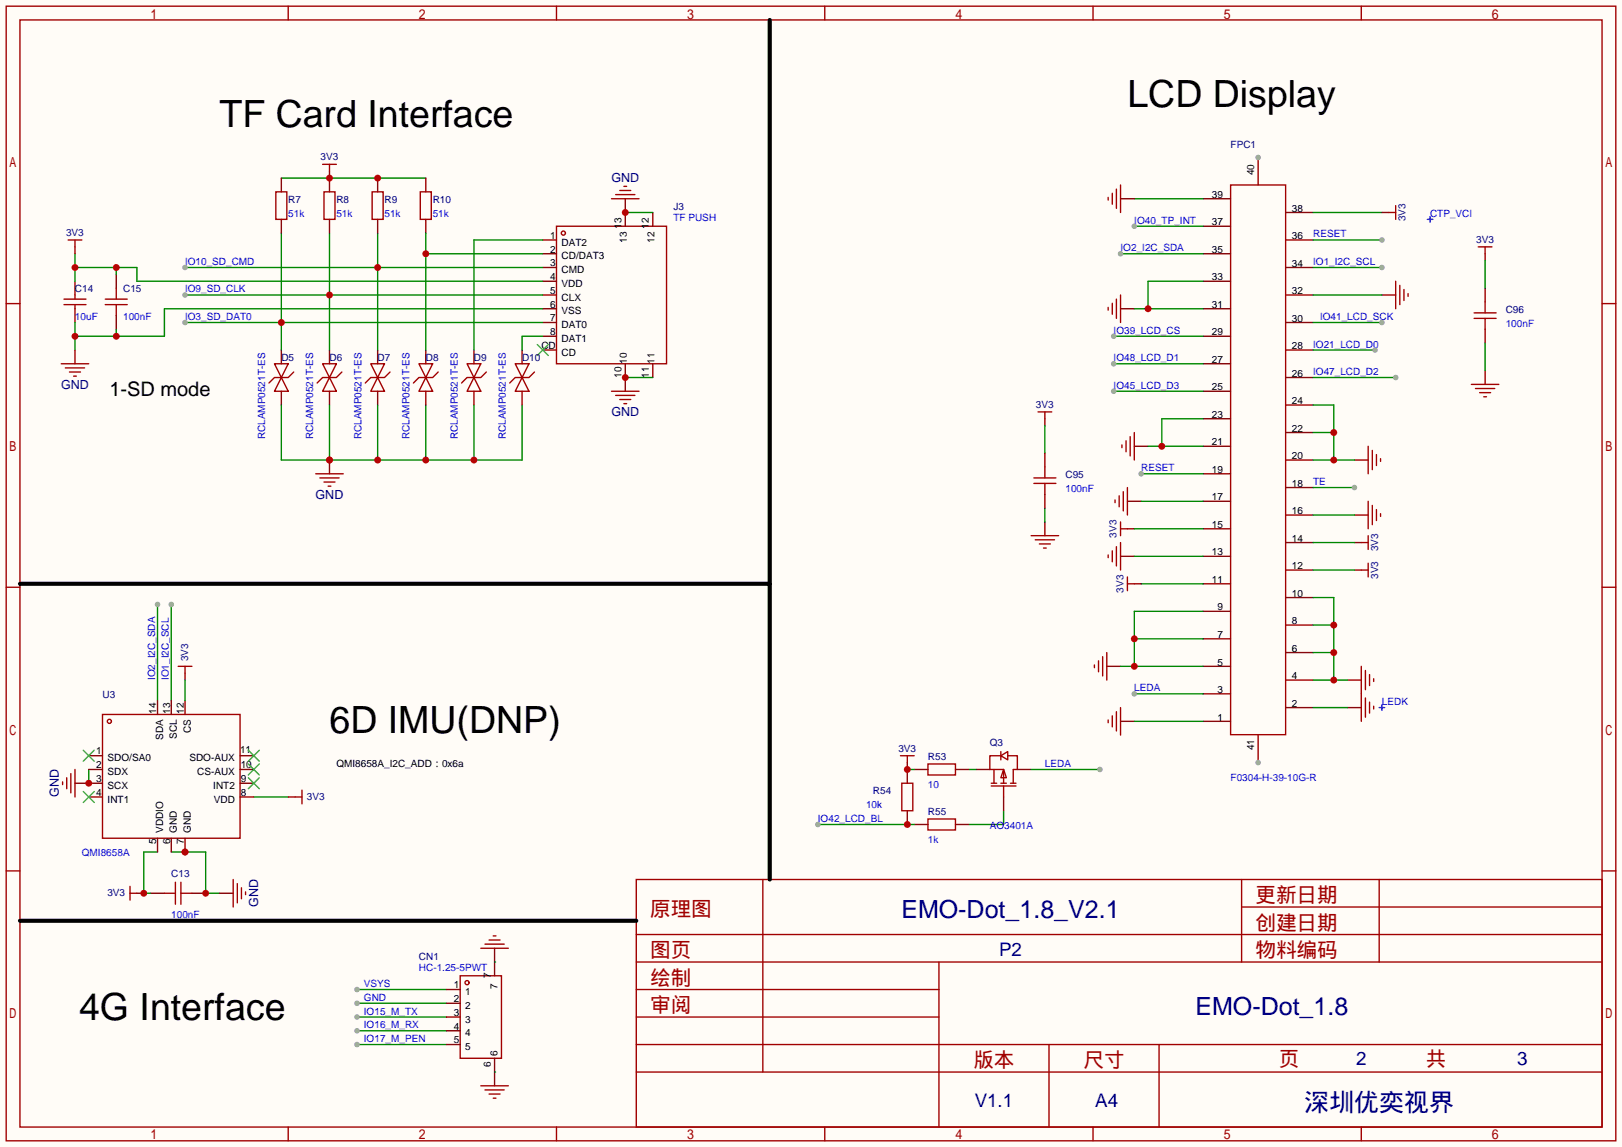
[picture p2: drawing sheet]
<svg xmlns="http://www.w3.org/2000/svg" width="299mm" height="212mm" viewBox="0 0 299 212" stroke-linecap="round" stroke-linejoin="round" font-family="sans-serif">
<path d="M0 0h299.5v211.8h-299.5z" fill="#fffcf7"/>
<g fill="none" stroke="#a10000" stroke-width=".25">
<path d="M1.1 1.1h297.2v209.6h-297.2zM3.7 3.7h292.1v204.5h-292.1zM53.2 1.1v2.6M102.7 1.1v2.6M152.3 1.1v2.6M201.8 1.1v2.6M251.3 1.1v2.6M1.1 56.1h2.6M295.8 56.1h2.5M1.1 108.5h2.6M295.8 108.5h2.5M1.1 160.8h2.6"/>
<path d="M30.4 165h2M32.4 162.9v4.1M33.4 165h2M33.4 162.9v4.1M117.5 162.4h178.3v45.8h-178.3zM117.5 177.7h178.3M117.5 172.6h178.3M140.8 162.4v35.6M173.4 177.7v30.5M229.2 162.4v15.3M229.2 167.5h66.6M254.6 162.4v15.3"/>
<path d="M295.8 160.8h2.5M117.5 182.8h55.9M117.5 198h178.3M117.5 192.9h178.3M117.5 187.8h55.9M193.7 192.9v15.3M214 192.9v15.3M53.2 208.2v2.5M102.7 208.2v2.5M152.3 208.2v2.5M201.8 208.2v2.5M251.3 208.2v2.5"/>
</g>
<path d="M27.8 165h2.6M35.4 165h2.6" fill="none" stroke="#870000" stroke-width=".25"/>
<path d="M29.1 157.4h-2.6v7.6h1.3M31.6 157.4h6.4v7.6h2.5M46.9 147.2h6.3" fill="none" stroke="#008700" stroke-width=".25"/>
<g fill="#c00">
<circle cx="38" cy="165" r=".63"/>
<circle cx="34.2" cy="157.4" r=".63"/>
</g>
<path d="M53.2 147.2h1.3M25.3 165h1.2" fill="none" stroke="#870000" stroke-width=".25"/>
<path d="M54.5 147.2h1.3M55.8 145.9v2.6" fill="none" stroke="#a10000" stroke-width=".25"/>
<circle cx="26.5" cy="165" r=".63" fill="#c00"/>
<path d="M24 163.7v2.5M24 165h1.3M43.1 162.4v5.1M43.8 163.2v3.6M44.6 164v2M45.3 164.7v.5" fill="none" stroke="#a10000" stroke-width=".25"/>
<path d="M40.5 165h2.6" fill="none" stroke="#870000" stroke-width=".25"/>
<path d="M29.1 111.6v17.8" fill="none" stroke="#008700" stroke-width=".25"/>
<circle cx="29.1" cy="111.6" r=".51" fill="#999"/>
<path d="M31.6 111.6v17.8" fill="none" stroke="#008700" stroke-width=".25"/>
<circle cx="31.6" cy="111.6" r=".51" fill="#999"/>
<path d="M16.4 139.6h2.5M34.2 124.3v1.3M13.8 144.7h5.1M16.4 142.1h2.5" fill="none" stroke="#870000" stroke-width=".25"/>
<g fill="none" stroke="#a10000" stroke-width=".25">
<path d="M18.9 132h25.4v22.8h-25.4zM32.9 123.1h2.5M34.2 123.1v1.2M11.6 144.4v.5M12.3 143.6v2.1M13.1 142.9v3.5M13.8 142.1v5.1"/>
<circle cx="20.2" cy="133.2" r=".38"/>
</g>
<path d="M16.4 142.1v2.6" fill="none" stroke="#008700" stroke-width=".25"/>
<path d="M15.4 138.6l2 2M17.4 138.6l-2 2" fill="none" stroke="#3c3" stroke-width=".25"/>
<circle cx="16.4" cy="144.7" r=".63" fill="#c00"/>
<path d="M16.4 147.2h2.5M29.1 154.8v2.6M31.6 154.8v2.6M34.2 154.8v2.6" fill="none" stroke="#870000" stroke-width=".25"/>
<path d="M15.4 146.2l2 2M17.4 146.2l-2 2" fill="none" stroke="#3c3" stroke-width=".25"/>
<circle cx="34.2" cy="157.4" r=".63" fill="#c00"/>
<g fill="none" stroke="#870000" stroke-width=".25">
<path d="M60.8 31.6v1.3M115.4 39.2v2.6M120.5 39.2v2.6M100.2 44.3h2.5M100.2 46.9h2.5M100.2 49.4h2.5M100.2 51.9h2.5M100.2 54.5h2.5M100.2 57h2.5M100.2 59.6h2.5M51.9 64.6v2.6M51.9 72.3v2.5"/>
<path d="M60.8 64.6v2.6M60.8 72.3v2.5M69.7 64.6v2.6M69.7 72.3v2.5M100.2 62.1h2.5M100.2 64.6h2.5M115.4 67.2v2.5M120.5 67.2v2.5M29.1 129.4v2.6M31.6 129.4v2.6M34.2 129.4v2.6M44.3 139.6h2.6"/>
<path d="M44.3 147.2h2.6M44.3 144.7h2.6M44.3 142.1h2.6"/>
</g>
<path d="M99.2 63.6l2 2.1M101.2 63.6l-2 2.1M45.8 138.6l2.1 2M47.9 138.6l-2.1 2M45.8 143.6l2.1 2.1M45.8 141.1l2.1 2M47.9 143.6l-2.1 2.1M47.9 141.1l-2.1 2" fill="none" stroke="#3c3" stroke-width=".25"/>
<path d="M51.9 32.9h26.7M51.9 74.8v10.2h44.5v-10.2M60.8 74.8v10.2M69.7 74.8v10.2M78.6 74.8v10.2M87.5 74.8v10.2M34.2 125.6v3.8" fill="none" stroke="#008700" stroke-width=".25"/>
<g fill="none" stroke="#a10000" stroke-width=".25">
<path d="M59.6 30.4h2.5M60.8 30.4v1.2M102.7 41.8h20.4v25.4h-20.4zM50.7 67.2h2.5l-1.3 2.5zM51.9 69.7l1.3 2.6h-2.5zM54.2 68.7l-1 1h-2.5l-1 1M59.6 67.2h2.5l-1.3 2.5zM60.8 69.7l1.3 2.6h-2.5zM63.1 68.7l-1 1h-2.5l-1.1 1M68.5 67.2h2.5l-1.3 2.5zM69.7 69.7l1.3 2.6h-2.5zM72 68.7l-1 1h-2.5l-1.1 1"/>
<circle cx="104" cy="43.1" r=".38"/>
</g>
<g fill="#c00">
<circle cx="60.8" cy="85" r=".63"/>
<circle cx="69.7" cy="85" r=".63"/>
<circle cx="78.6" cy="85" r=".63"/>
<circle cx="87.5" cy="85" r=".63"/>
</g>
<path d="M60.8 85v2.5" fill="none" stroke="#870000" stroke-width=".25"/>
<circle cx="60.8" cy="85" r=".63" fill="#c00"/>
<path d="M58.3 87.5h5.1M59.1 88.3h3.5M59.8 89h2M60.6 89.8h.5" fill="none" stroke="#a10000" stroke-width=".25"/>
<path d="M34.2 49.4h66M69.7 43.1v21.5" fill="none" stroke="#008700" stroke-width=".25"/>
<circle cx="69.7" cy="49.4" r=".63" fill="#c00"/>
<circle cx="34.2" cy="49.4" r=".51" fill="#999"/>
<path d="M34.2 54.5h66M60.8 43.1v21.5" fill="none" stroke="#008700" stroke-width=".25"/>
<circle cx="60.8" cy="54.5" r=".63" fill="#c00"/>
<circle cx="34.2" cy="54.5" r=".51" fill="#999"/>
<path d="M34.2 59.6h66M51.9 43.1v21.5" fill="none" stroke="#008700" stroke-width=".25"/>
<circle cx="51.9" cy="59.6" r=".63" fill="#c00"/>
<circle cx="34.2" cy="59.6" r=".51" fill="#999"/>
<path d="M115.4 39.2h5.1M115.4 69.7h5.1" fill="none" stroke="#008700" stroke-width=".25"/>
<path d="M115.4 36.7v2.5" fill="none" stroke="#870000" stroke-width=".25"/>
<circle cx="115.4" cy="39.2" r=".63" fill="#c00"/>
<path d="M112.9 36.7h5.1M113.7 35.9h3.5M114.4 35.2h2.1M115.2 34.4h.5" fill="none" stroke="#a10000" stroke-width=".25"/>
<path d="M115.4 69.7v2.6" fill="none" stroke="#870000" stroke-width=".25"/>
<circle cx="115.4" cy="69.7" r=".63" fill="#c00"/>
<path d="M11.8 56.3h4.1M11.8 55.2h4.1M13.8 54.5v.7M13.8 56.3v.7M19.4 56.3h4.1M19.4 55.2h4.1M21.5 53.2v2M21.5 56.3v2M112.9 72.3h5.1M113.7 73h3.5M114.4 73.8h2.1M115.2 74.5h.5" fill="none" stroke="#a10000" stroke-width=".25"/>
<path d="M13.8 51.9v2.6M13.8 57v2.6M21.5 50.7v2.5M21.5 58.3v2.5" fill="none" stroke="#870000" stroke-width=".25"/>
<path d="M13.8 49.4h11.5v2.5h74.9M13.8 46.9v5M21.5 49.4v1.3" fill="none" stroke="#008700" stroke-width=".25"/>
<g fill="#c00">
<circle cx="21.5" cy="49.4" r=".63"/>
<circle cx="13.8" cy="49.4" r=".63"/>
</g>
<path d="M13.8 59.6v5M100.2 57h-69.8v5.1h-16.6M21.5 60.8v1.3" fill="none" stroke="#008700" stroke-width=".25"/>
<g fill="#c00">
<circle cx="21.5" cy="62.1" r=".63"/>
<circle cx="13.8" cy="62.1" r=".63"/>
</g>
<path d="M51.9 32.9v2.5M60.8 32.9v2.5M13.8 45.6v1.3M51.9 40.5v2.6M13.8 64.6v2.6" fill="none" stroke="#870000" stroke-width=".25"/>
<path d="M50.9 35.4h2.1v5.1h-2.1zM12.6 44.3h2.5M13.8 44.3v1.3M11.3 67.2h5.1M12.1 67.9h3.5M12.8 68.7h2.1M13.6 69.5h.5" fill="none" stroke="#a10000" stroke-width=".25"/>
<circle cx="60.8" cy="32.9" r=".63" fill="#c00"/>
<path d="M69.7 32.9v2.5M60.8 40.5v2.6" fill="none" stroke="#870000" stroke-width=".25"/>
<path d="M59.8 35.4h2v5.1h-2z" fill="none" stroke="#a10000" stroke-width=".25"/>
<circle cx="69.7" cy="32.9" r=".63" fill="#c00"/>
<path d="M78.6 32.9v2.5M69.7 40.5v2.6M78.6 40.5v2.6M78.6 64.6v2.6M78.6 72.3v2.5M87.5 64.6v2.6M87.5 72.3v2.5M96.4 64.6v2.6M96.4 72.3v2.5" fill="none" stroke="#870000" stroke-width=".25"/>
<path d="M68.7 35.4h2v5.1h-2zM77.6 35.4h2v5.1h-2zM77.3 67.2h2.6l-1.3 2.5zM78.6 69.7l1.3 2.6h-2.6zM80.9 68.7l-1 1h-2.6l-1 1M86.2 67.2h2.6l-1.3 2.5zM87.5 69.7l1.3 2.6h-2.6zM89.8 68.7l-1 1h-2.6l-1 1M95.1 67.2h2.6l-1.3 2.5zM96.4 69.7l1.3 2.6h-2.6zM98.7 68.7l-1 1h-2.6l-1 1" fill="none" stroke="#a10000" stroke-width=".25"/>
<path d="M78.6 43.1v21.5M78.6 46.9h21.6" fill="none" stroke="#008700" stroke-width=".25"/>
<circle cx="78.6" cy="46.9" r=".63" fill="#c00"/>
<path d="M100.2 44.3h-12.7v20.3M100.2 62.1h-3.8v2.5M151 152.3h17.8M185.3 149.7v2.6h-6.4" fill="none" stroke="#008700" stroke-width=".25"/>
<path d="M167.5 142.1v2.6M167.5 149.7v2.6M168.8 142.1h2.5M168.8 152.3h2.5M176.4 142.1h2.5M176.4 152.3h2.5" fill="none" stroke="#870000" stroke-width=".25"/>
<path d="M166.5 144.7h2v5h-2zM171.3 141.1h5.1v2h-5.1zM171.3 151.3h5.1v2h-5.1z" fill="none" stroke="#a10000" stroke-width=".25"/>
<circle cx="167.5" cy="152.3" r=".63" fill="#c00"/>
<circle cx="151" cy="152.3" r=".51" fill="#999"/>
<g fill="none" stroke="#870000" stroke-width=".25">
<path d="M222.1 36.7h5.1M232.3 29.1v5.1M237.4 39.2h5M222.1 57h5.1M222.1 51.9h5.1M222.1 46.9h5.1M222.1 41.8h5.1M237.4 59.6h5M237.4 54.5h5M237.4 49.4h5M237.4 44.3h5M192.9 77.3v1.3"/>
<path d="M222.1 77.3h5.1M222.1 72.3h5.1M222.1 67.2h5.1M222.1 62.1h5.1M237.4 79.9h5M237.4 74.8h5M237.4 69.7h5M237.4 64.6h5M192.9 96.4v2.5M222.1 97.7h5.1M222.1 92.6h5.1M222.1 87.5h5.1"/>
<path d="M222.1 82.4h5.1M237.4 95.1h5M237.4 90h5M237.4 85h5M222.1 118h5.1M222.1 112.9h5.1M222.1 107.8h5.1M222.1 102.7h5.1M237.4 115.4h5M237.4 110.4h5M237.4 105.3h5M237.4 100.2h5"/>
<path d="M222.1 133.2h5.1M222.1 128.1h5.1M222.1 123.1h5.1M237.4 130.7h5M237.4 125.6h5M237.4 120.5h5M167.5 140.8v1.3"/>
</g>
<path d="M227.2 34.2h10.2v101.5h-10.2zM191.6 76.1h2.6M192.9 76.1v1.2M190.4 98.9h5.1M191.1 99.7h3.6M191.9 100.5h2M192.7 101.2h.5M166.2 139.6h2.6M167.5 139.6v1.2" fill="none" stroke="#a10000" stroke-width=".25"/>
<path d="M192.9 78.6v5.1M192.9 93.9v2.5" fill="none" stroke="#008700" stroke-width=".25"/>
<circle cx="232.3" cy="29.1" r=".51" fill="#999"/>
<path d="M232.3 135.8v5" fill="none" stroke="#870000" stroke-width=".25"/>
<circle cx="232.3" cy="140.8" r=".51" fill="#999"/>
<path d="M206.9 133.2h2.5M248.8 130.7h2.5" fill="none" stroke="#870000" stroke-width=".25"/>
<path d="M204.6 133v.5M205.4 132.2v2M206.1 131.4v3.6M206.9 130.7v5.1M251.3 128.1v5.1M252.1 128.9v3.6M252.9 129.7v2M253.6 130.4v.5" fill="none" stroke="#a10000" stroke-width=".25"/>
<path d="M209.4 133.2h12.7M209.4 128.1h12.7M242.4 130.7h6.4" fill="none" stroke="#008700" stroke-width=".25"/>
<path d="M254.6 130.7h1.1M255.1 130.2v1" fill="none" stroke="#00f" stroke-width=".25"/>
<circle cx="209.4" cy="128.1" r=".51" fill="#999"/>
<path d="M248.8 125.6h2.5" fill="none" stroke="#870000" stroke-width=".25"/>
<path d="M251.3 123.1v5M252.1 123.8v3.6M252.9 124.6v2M253.6 125.3v.6" fill="none" stroke="#a10000" stroke-width=".25"/>
<path d="M242.4 110.4h3.9v15.2M242.4 115.4h3.9M242.4 125.6h6.4M242.4 120.5h3.9" fill="none" stroke="#008700" stroke-width=".25"/>
<g fill="#c00">
<circle cx="246.3" cy="125.6" r=".63"/>
<circle cx="246.3" cy="120.5" r=".63"/>
<circle cx="246.3" cy="115.4" r=".63"/>
</g>
<path d="M204.3 123.1h2.6" fill="none" stroke="#870000" stroke-width=".25"/>
<path d="M202.1 122.8v.5M202.8 122v2.1M203.6 121.3v3.5M204.3 120.5v5.1" fill="none" stroke="#a10000" stroke-width=".25"/>
<path d="M209.4 118h12.7M222.1 112.9h-12.7v10.2M206.9 123.1h15.2" fill="none" stroke="#008700" stroke-width=".25"/>
<g fill="#c00">
<circle cx="209.4" cy="123.1" r=".63"/>
<circle cx="209.4" cy="118" r=".63"/>
</g>
<path d="M209.4 97.7h12.7M210.7 92.6h11.4M242.4 95.1h7.7M242.4 90h7.7M209.4 102.7h12.7M210.7 107.8h11.4M242.4 105.3h7.7M242.4 100.2h7.7" fill="none" stroke="#008700" stroke-width=".25"/>
<path d="M208.2 97.7h1.2M208.2 92.6h2.5M250.1 95.1h2.5M206.9 102.7h2.5M209.4 107.8h1.3M250.1 105.3h1.2M250.1 100.2h1.2" fill="none" stroke="#870000" stroke-width=".25"/>
<g fill="none" stroke="#a10000" stroke-width=".25">
<path d="M205.9 92.3v.5M206.6 91.6v2M206.9 96.4v2.5M206.9 97.7h1.3M207.4 90.8v3.6M208.2 90v5.1M252.6 92.6v5.1M252.6 98.9v2.6M253.4 93.3v3.6M254.1 94.1v2M254.9 94.9v.5M204.6 102.5v.5"/>
<path d="M205.4 101.7v2.1M206.1 101v3.5M206.9 100.2v5.1M208.2 106.6v2.5M208.2 107.8h1.2M251.3 105.3h1.3M251.3 100.2h1.3M252.6 104v2.6"/>
</g>
<circle cx="250.1" cy="90" r=".51" fill="#999"/>
<path d="M210.7 87.5h11.4" fill="none" stroke="#008700" stroke-width=".25"/>
<circle cx="210.7" cy="87.5" r=".51" fill="#999"/>
<path d="M250.1 85h2.5" fill="none" stroke="#870000" stroke-width=".25"/>
<path d="M252.6 82.4v5.1M253.4 83.2v3.5M254.1 83.9v2.1M254.9 84.7v.5" fill="none" stroke="#a10000" stroke-width=".25"/>
<path d="M242.4 74.8h3.9v10.2M242.4 79.9h3.9M242.4 85h7.7" fill="none" stroke="#008700" stroke-width=".25"/>
<g fill="#c00">
<circle cx="246.3" cy="85" r=".63"/>
<circle cx="246.3" cy="79.9" r=".63"/>
</g>
<path d="M209.4 82.4h2.6" fill="none" stroke="#870000" stroke-width=".25"/>
<path d="M209.4 79.9v5.1M207.1 82.2v.5M207.9 81.4v2M208.7 80.6v3.6" fill="none" stroke="#a10000" stroke-width=".25"/>
<path d="M222.1 77.3h-7.6v5.1M212 82.4h10.1" fill="none" stroke="#008700" stroke-width=".25"/>
<circle cx="214.5" cy="82.4" r=".63" fill="#c00"/>
<path d="M205.6 72.3h16.5" fill="none" stroke="#008700" stroke-width=".25"/>
<circle cx="205.6" cy="72.3" r=".51" fill="#999"/>
<path d="M242.4 69.7h15.3" fill="none" stroke="#008700" stroke-width=".25"/>
<circle cx="257.7" cy="69.7" r=".51" fill="#999"/>
<path d="M205.6 67.2h16.5" fill="none" stroke="#008700" stroke-width=".25"/>
<circle cx="205.6" cy="67.2" r=".51" fill="#999"/>
<path d="M242.4 59.6h12.7" fill="none" stroke="#008700" stroke-width=".25"/>
<circle cx="255.1" cy="59.6" r=".51" fill="#999"/>
<path d="M242.4 64.6h11.5" fill="none" stroke="#008700" stroke-width=".25"/>
<circle cx="253.9" cy="64.6" r=".51" fill="#999"/>
<path d="M205.6 62.1h16.5" fill="none" stroke="#008700" stroke-width=".25"/>
<circle cx="205.6" cy="62.1" r=".51" fill="#999"/>
<path d="M206.9 57h2.5M255.1 54.5h2.6" fill="none" stroke="#870000" stroke-width=".25"/>
<path d="M204.6 56.8v.5M205.4 56v2M206.1 55.2v3.6M206.9 54.5v5.1M257.7 51.9v5.1M258.4 52.7v3.6M259.2 53.5v2M260 54.2v.5" fill="none" stroke="#a10000" stroke-width=".25"/>
<path d="M209.4 57h12.7M222.1 51.9h-10.1v5.1M242.4 54.5h12.7" fill="none" stroke="#008700" stroke-width=".25"/>
<circle cx="212" cy="57" r=".63" fill="#c00"/>
<path d="M242.4 49.4h12.7" fill="none" stroke="#008700" stroke-width=".25"/>
<circle cx="255.1" cy="49.4" r=".51" fill="#999"/>
<path d="M242.4 44.3h12.7" fill="none" stroke="#008700" stroke-width=".25"/>
<circle cx="255.1" cy="44.3" r=".51" fill="#999"/>
<path d="M209.4 36.7h12.7M242.4 39.2h12.7M209.4 41.8h12.7" fill="none" stroke="#008700" stroke-width=".25"/>
<circle cx="209.4" cy="41.8" r=".51" fill="#999"/>
<path d="M206.9 46.9h15.2" fill="none" stroke="#008700" stroke-width=".25"/>
<circle cx="206.9" cy="46.9" r=".51" fill="#999"/>
<path d="M206.9 36.7h2.5M255.1 39.2h1.3M180.2 142.1h2.6M185.3 147.2v2.5M187.8 142.1h2.6" fill="none" stroke="#870000" stroke-width=".25"/>
<g fill="none" stroke="#a10000" stroke-width=".25">
<path d="M204.6 36.4v.6M205.4 35.7v2M206.1 34.9v3.6M206.9 34.2v5M256.4 39.2h1.3M257.7 38v2.5M184.8 139.6l1.3-.8v1.5zM184.8 139.6h-2v2.5h2.5v2.6M184.8 138.8v1.5M186.1 139.6h1.7v2.5h-.7v2.6M183 145.2h4.6M183 144.7h1"/>
<path d="M183.5 142.1v2.6M184.8 144.7h1M185.3 142.1l.5 1.5h-1zM185.3 145.2v2M186.6 144.7h1"/>
</g>
<path d="M263.5 40.5h1M264 40v1" fill="none" stroke="#00f" stroke-width=".25"/>
<path d="M167.5 142.1h1.3" fill="none" stroke="#008700" stroke-width=".25"/>
<circle cx="167.5" cy="142.1" r=".63" fill="#c00"/>
<path d="M178.9 142.1h1.3M190.4 142.1h12.7" fill="none" stroke="#008700" stroke-width=".25"/>
<circle cx="203.1" cy="142.1" r=".51" fill="#999"/>
<g fill="none" stroke="#a10000" stroke-width=".25">
<path d="M272.2 57.8h4M272.2 58.8h4M272.9 45.6h2.6M274.2 45.6v1.3M274.2 55.8v2M274.2 58.8v2M271.7 71h5M272.4 71.8h3.6M273.2 72.5h2M273.9 73.3h.5M190.9 88.3h4M190.9 89.3h4"/>
<path d="M192.9 86.2v2.1M192.9 89.3v2"/>
</g>
<path d="M274.2 46.9v1.2M274.2 53.2v2.6M274.2 60.8v2.6M274.2 68.5v2.5M192.9 83.7v2.5M192.9 91.3v2.6" fill="none" stroke="#870000" stroke-width=".25"/>
<path d="M274.2 48.1v5.1M274.2 63.4v5.1M65.9 182.8h16.5" fill="none" stroke="#008700" stroke-width=".25"/>
<path d="M142.1 3.7v158.7M3.7 107.8h138.4" fill="none" stroke="#000" stroke-width=".76"/>
<circle cx="65.9" cy="182.8" r=".51" fill="#999"/>
<path d="M65.9 185.3h16.5" fill="none" stroke="#008700" stroke-width=".25"/>
<circle cx="65.9" cy="185.3" r=".51" fill="#999"/>
<path d="M65.9 187.8h16.5" fill="none" stroke="#008700" stroke-width=".25"/>
<circle cx="65.9" cy="187.8" r=".51" fill="#999"/>
<path d="M65.9 190.4h16.5" fill="none" stroke="#008700" stroke-width=".25"/>
<circle cx="65.9" cy="190.4" r=".51" fill="#999"/>
<path d="M65.9 192.9h16.5" fill="none" stroke="#008700" stroke-width=".25"/>
<circle cx="65.9" cy="192.9" r=".51" fill="#999"/>
<g fill="none" stroke="#a10000" stroke-width=".25">
<path d="M88.8 175.1h5.1M89.5 174.4h3.6M90.3 173.6h2M91.1 172.8h.5M85 180.2h7.6v15.3h-7.6zM88.8 200.5h5.1M89.5 201.3h3.6M90.3 202.1h2M91.1 202.8h.5"/>
<circle cx="86.2" cy="181.5" r=".38"/>
</g>
<path d="M91.3 175.1v5.1M82.4 182.8h2.6M82.4 185.3h2.6M82.4 187.8h2.6M82.4 190.4h2.6M82.4 192.9h2.6M91.3 195.5v5" fill="none" stroke="#870000" stroke-width=".25"/>
<path d="M91.3 177.7h.1M91.3 198h.1" fill="none" stroke="#008700" stroke-width=".25"/>
<path d="M3.7 170.1h113.8" fill="none" stroke="#000" stroke-width=".76"/>
<g font-size="6.9">
<text x="40.5" y="23.5">TF Card Interface</text>
<text x="208.2" y="19.7">LCD Display</text>
<text x="60.8" y="135.3">6D IMU(DNP)</text>
<text x="14.6" y="188.4">4G Interface</text>
</g>
<g font-size="4.6" fill="#000080">
<text x="166.4" y="169.6">EMO-Dot_1.8_V2.1</text>
<text x="220.7" y="187.4">EMO-Dot_1.8</text>
<text x="240.8" y="205.2">深圳优奕视界</text>
</g>
<g font-size="3.8" fill="#a00000">
<text x="231.8" y="166.6">更新日期</text>
<text x="120" y="169.2">原理图</text>
<text x="231.8" y="171.7">创建日期</text>
<text x="120" y="176.8">图页</text>
<text x="231.8" y="176.8">物料编码</text>
<text x="120" y="181.9">绘制</text>
<text x="120" y="186.9">审阅</text>
<text x="179.7" y="197.1">版本</text>
<text x="200" y="197.1">尺寸</text>
<text x="236.1" y="196.8">页</text>
<text x="263.3" y="196.8">共</text>
</g>
<text font-size="3.7" x="20.2" y="73.1">1-SD mode</text>
<g font-size="3.5" fill="#000080">
<text x="184.4" y="176.6">P2</text>
<text x="250.4" y="196.6">2</text>
<text x="280.1" y="196.6">3</text>
<text x="180" y="204.5">V1.1</text>
<text x="202.2" y="204.5">A4</text>
</g>
<g font-size="2.3" fill="#000080">
<text x="112.9" y="33.7">GND</text>
<text x="11.3" y="71.8">GND</text>
<text x="112.9" y="76.9">GND</text>
<text x="58.3" y="92.1">GND</text>
<text x="10.8" y="147.2" transform="rotate(-90 10.8 147.2)">GND</text>
<text x="47.7" y="167.5" transform="rotate(-90 47.7 167.5)">GND</text>
</g>
<g font-size="1.8" fill="#000080">
<text x="59.2" y="29.6">3V3</text>
<text x="227.2" y="27.4">FPC1</text>
<text x="53.2" y="37.5">R7</text>
<text x="62.1" y="37.5">R8</text>
<text x="71" y="37.5">R9</text>
<text x="79.9" y="37.5">R10</text>
<text x="124.3" y="38.8">J3</text>
<text x="259.5" y="40.9" transform="rotate(-90 259.5 40.9)">3V3</text>
<text x="12.2" y="43.6">3V3</text>
<text x="272.5" y="44.9">3V3</text>
<text x="13.8" y="54">C14</text>
<text x="22.7" y="54">C15</text>
<text x="278" y="57.8">C96</text>
<text x="51.9" y="66.7">D5</text>
<text x="60.8" y="66.7">D6</text>
<text x="69.7" y="66.7">D7</text>
<text x="78.6" y="66.7">D8</text>
<text x="87.5" y="66.7">D9</text>
<text x="96.4" y="66.7">D10</text>
<text x="191.3" y="75.4">3V3</text>
<text x="196.7" y="88.3">C95</text>
<text x="206.2" y="99.3" transform="rotate(-90 206.2 99.3)">3V3</text>
<text x="254.4" y="101.8" transform="rotate(-90 254.4 101.8)">3V3</text>
<text x="254.4" y="106.9" transform="rotate(-90 254.4 106.9)">3V3</text>
<text x="207.4" y="109.5" transform="rotate(-90 207.4 109.5)">3V3</text>
<text x="34.7" y="122.2" transform="rotate(-90 34.7 122.2)">3V3</text>
<text x="18.9" y="129">U3</text>
<text x="182.8" y="137.8">Q3</text>
<text x="165.9" y="138.9">3V3</text>
<text x="171.3" y="140.4">R53</text>
<text x="56.6" y="147.7">3V3</text>
<text x="161.2" y="146.7">R54</text>
<text x="171.3" y="150.5">R55</text>
<text x="31.6" y="162">C13</text>
<text x="19.8" y="165.5">3V3</text>
<text x="77.3" y="177.2">CN1</text>
</g>
<g font-size="1.8">
<text x="231.6" y="32.4" transform="rotate(-90 231.6 32.4)">40</text>
<text x="223.8" y="41.6">37</text>
<text x="223.8" y="36.6">39</text>
<text x="238.5" y="39.1">38</text>
<text x="101.6" y="44.1">1</text>
<text x="101.6" y="46.6">2</text>
<text x="103.7" y="45.4">DAT2</text>
<text x="103.7" y="47.9">CD/DAT3</text>
<text x="114.7" y="42.3" transform="rotate(-90 114.7 42.3)">13</text>
<text x="115.7" y="44.8" transform="rotate(-90 115.7 44.8)">13</text>
<text x="119.8" y="42.3" transform="rotate(-90 119.8 42.3)">12</text>
<text x="120.8" y="44.8" transform="rotate(-90 120.8 44.8)">12</text>
<text x="223.8" y="46.7">35</text>
<text x="238.5" y="44.2">36</text>
<text x="101.6" y="49.2">3</text>
<text x="101.6" y="51.7">4</text>
<text x="103.7" y="50.4">CMD</text>
<text x="103.7" y="53">VDD</text>
<text x="223.8" y="51.8">33</text>
<text x="238.5" y="49.3">34</text>
<text x="101.6" y="54.3">5</text>
<text x="101.6" y="56.8">6</text>
<text x="101.6" y="59.3">7</text>
<text x="103.7" y="55.5">CLX</text>
<text x="103.7" y="58.1">VSS</text>
<text x="223.8" y="56.9">31</text>
<text x="238.5" y="59.4">30</text>
<text x="238.5" y="54.3">32</text>
<text x="99.9" y="64.4">CD</text>
<text x="101.6" y="61.9">8</text>
<text x="103.7" y="60.6">DAT0</text>
<text x="103.7" y="63.1">DAT1</text>
<text x="103.7" y="65.7">CD</text>
<text x="223.8" y="62">29</text>
<text x="238.5" y="64.5">28</text>
<text x="114.7" y="69.7" transform="rotate(-90 114.7 69.7)">10</text>
<text x="115.7" y="67.2" transform="rotate(-90 115.7 67.2)">10</text>
<text x="119.8" y="69.7" transform="rotate(-90 119.8 69.7)">11</text>
<text x="120.8" y="67.2" transform="rotate(-90 120.8 67.2)">11</text>
<text x="223.8" y="67">27</text>
<text x="238.5" y="69.6">26</text>
<text x="223.8" y="77.2">23</text>
<text x="223.8" y="72.1">25</text>
<text x="238.5" y="74.7">24</text>
<text x="223.8" y="82.3">21</text>
<text x="238.5" y="79.7">22</text>
<text x="223.8" y="87.4">19</text>
<text x="238.5" y="89.9">18</text>
<text x="238.5" y="84.8">20</text>
<text x="223.8" y="92.4">17</text>
<text x="238.5" y="95">16</text>
<text x="223.8" y="97.5">15</text>
<text x="238.5" y="100.1">14</text>
<text x="223.8" y="107.7">11</text>
<text x="223.8" y="102.6">13</text>
<text x="238.5" y="105.1">12</text>
<text x="224.8" y="112.8">9</text>
<text x="238.5" y="110.2">10</text>
<text x="224.8" y="117.8">7</text>
<text x="238.5" y="115.3">8</text>
<text x="224.8" y="122.9">5</text>
<text x="238.5" y="125.5">4</text>
<text x="238.5" y="120.4">6</text>
<text x="28.9" y="131.8" transform="rotate(-90 28.9 131.8)">14</text>
<text x="31.4" y="131.8" transform="rotate(-90 31.4 131.8)">13</text>
<text x="33.9" y="131.8" transform="rotate(-90 33.9 131.8)">12</text>
<text x="224.8" y="128">3</text>
<text x="238.5" y="130.5">2</text>
<text x="30.1" y="136.7" transform="rotate(-90 30.1 136.7)">SDA</text>
<text x="32.7" y="136.5" transform="rotate(-90 32.7 136.5)">SCL</text>
<text x="35.2" y="135.5" transform="rotate(-90 35.2 135.5)">CS</text>
<text x="224.8" y="133.1">1</text>
<text x="17.8" y="139.3">1</text>
<text x="17.8" y="141.9">2</text>
<text x="19.9" y="140.6">SDO/SA0</text>
<text x="19.9" y="143.2">SDX</text>
<text x="35" y="140.6">SDO-AUX</text>
<text x="36.4" y="143.2">CS-AUX</text>
<text x="44.3" y="139.1">11</text>
<text x="44.4" y="141.9">10</text>
<text x="62.1" y="141.7">QMI8658A_I2C_ADD：0x6a</text>
<text x="231.6" y="138.6" transform="rotate(-90 231.6 138.6)">41</text>
<text x="17.8" y="144.4">3</text>
<text x="17.8" y="147">4</text>
<text x="19.9" y="145.7">SCX</text>
<text x="19.9" y="148.2">INT1</text>
<text x="39.4" y="145.7">INT2</text>
<text x="39.5" y="148.2">VDD</text>
<text x="44.4" y="147">8</text>
<text x="44.4" y="144.4">9</text>
<text x="28.9" y="156" transform="rotate(-90 28.9 156)">5</text>
<text x="30.1" y="153.9" transform="rotate(-90 30.1 153.9)">VDDIO</text>
<text x="31.4" y="156" transform="rotate(-90 31.4 156)">6</text>
<text x="32.7" y="153.9" transform="rotate(-90 32.7 153.9)">GND</text>
<text x="33.9" y="156" transform="rotate(-90 33.9 156)">7</text>
<text x="35.2" y="153.9" transform="rotate(-90 35.2 153.9)">GND</text>
<text x="83.8" y="182.5">1</text>
<text x="83.8" y="185.1">2</text>
<text x="85.9" y="183.8">1</text>
<text x="90.6" y="180.6" transform="rotate(-90 90.6 180.6)">7</text>
<text x="91.9" y="182.7" transform="rotate(-90 91.9 182.7)">7</text>
<text x="83.8" y="187.6">3</text>
<text x="83.8" y="190.1">4</text>
<text x="85.9" y="186.3">2</text>
<text x="85.9" y="188.9">3</text>
<text x="85.9" y="191.4">4</text>
<text x="83.8" y="192.7">5</text>
<text x="85.9" y="194">5</text>
<text x="90.6" y="197.1" transform="rotate(-90 90.6 197.1)">6</text>
<text x="91.9" y="195" transform="rotate(-90 91.9 195)">6</text>
</g>
<g font-size="1.8" fill="#00f">
<text x="53.2" y="40.1">51k</text>
<text x="62.1" y="40.1">51k</text>
<text x="71" y="40.1">51k</text>
<text x="79.9" y="40.1">51k</text>
<text x="124.3" y="40.8">TF PUSH</text>
<text x="209.4" y="41.3">IO40_TP_INT</text>
<text x="264" y="40.1">CTP_VCI</text>
<text x="206.9" y="46.4">IO2_I2C_SDA</text>
<text x="242.4" y="43.9">RESET</text>
<text x="34.2" y="48.9">IO10_SD_CMD</text>
<text x="242.4" y="48.9">IO1_I2C_SCL</text>
<text x="13.8" y="59.1">10uF</text>
<text x="22.7" y="59.1">100nF</text>
<text x="34.2" y="54">IO9_SD_CLK</text>
<text x="34.2" y="59.1">IO3_SD_DAT0</text>
<text x="243.7" y="59.1">IO41_LCD_SCK</text>
<text x="205.6" y="61.6">IO39_LCD_CS</text>
<text x="242.4" y="64.2">IO21_LCD_D0</text>
<text x="278" y="60.4">100nF</text>
<text x="205.6" y="71.8">IO45_LCD_D3</text>
<text x="205.6" y="66.7">IO48_LCD_D1</text>
<text x="242.4" y="69.3">IO47_LCD_D2</text>
<text x="48.9" y="81.2" transform="rotate(-90 48.9 81.2)">RCLAMP0521T-ES</text>
<text x="57.8" y="81.2" transform="rotate(-90 57.8 81.2)">RCLAMP0521T-ES</text>
<text x="66.7" y="81.2" transform="rotate(-90 66.7 81.2)">RCLAMP0521T-ES</text>
<text x="75.6" y="81.2" transform="rotate(-90 75.6 81.2)">RCLAMP0521T-ES</text>
<text x="84.5" y="81.2" transform="rotate(-90 84.5 81.2)">RCLAMP0521T-ES</text>
<text x="93.4" y="81.2" transform="rotate(-90 93.4 81.2)">RCLAMP0521T-ES</text>
<text x="210.7" y="87">RESET</text>
<text x="242.4" y="89.6">TE</text>
<text x="196.7" y="90.9">100nF</text>
<text x="28.6" y="125.6" transform="rotate(-90 28.6 125.6)">IO2_I2C_SDA</text>
<text x="31.2" y="125.6" transform="rotate(-90 31.2 125.6)">IO1_I2C_SCL</text>
<text x="209.4" y="127.7">LEDA</text>
<text x="255.1" y="130.2">LEDK</text>
<text x="192.9" y="141.7">LEDA</text>
<text x="159.9" y="149.3">10k</text>
<text x="171.3" y="145.5">10</text>
<text x="227.2" y="144.2">F0304-H-39-10G-R</text>
<text x="151" y="151.8">IO42_LCD_BL</text>
<text x="171.3" y="155.6">1k</text>
<text x="182.8" y="153.1">AO3401A</text>
<text x="15.1" y="158.2">QMI8658A</text>
<text x="31.6" y="169.6">100nF</text>
<text x="77.3" y="179.2">HC-1.25-5PWT</text>
<text x="67.2" y="182.3">VSYS</text>
<text x="67.2" y="184.8">GND</text>
<text x="67.2" y="187.4">IO15_M_TX</text>
<text x="67.2" y="189.9">IO16_M_RX</text>
<text x="67.2" y="192.5">IO17_M_PEN</text>
</g>
</svg>
